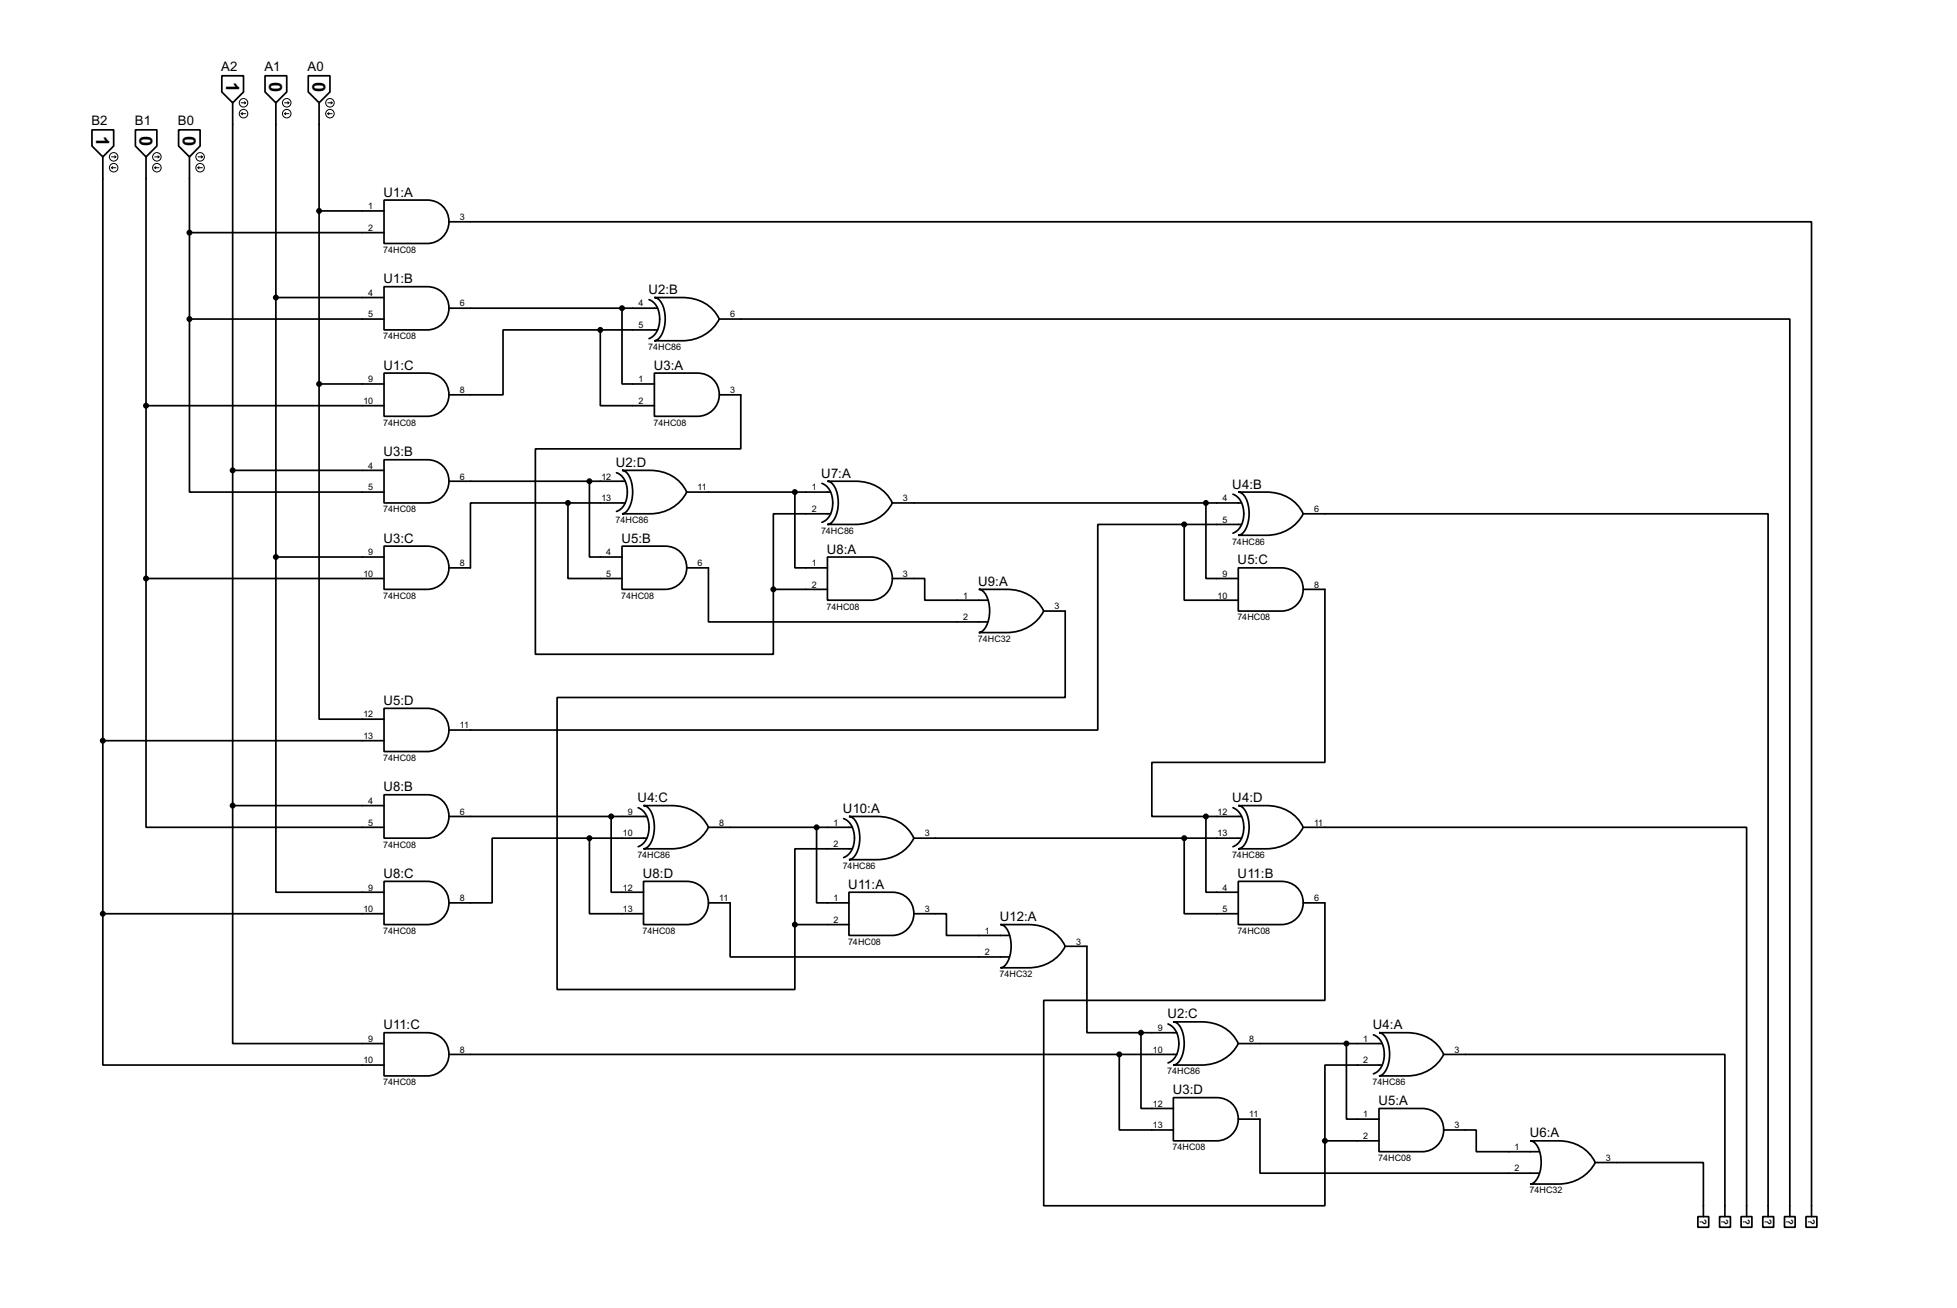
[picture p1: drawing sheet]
<svg xmlns="http://www.w3.org/2000/svg" width="460mm" height="307mm" viewBox="0 0 460 307" stroke-linecap="round" stroke-linejoin="round" font-family="sans-serif">
<g fill="none" stroke="#000" stroke-width=".4">
<path d="M52.1 17.8h5.1v3.8l-2.5 2.6-2.6-2.6zM62.3 17.8h5.1v3.8l-2.6 2.6-2.5-2.6zM72.4 17.8h5.1v3.8l-2.5 2.6-2.6-2.6zM21.6 30.5h5.1v3.8l-2.5 2.6-2.6-2.6zM24.2 36.9v177.8M31.8 30.5h5.1v3.8l-2.6 2.6-2.5-2.6zM34.3 36.9v99M42 30.5h5v3.8l-2.5 2.6-2.5-2.6zM44.5 36.9v38.1M54.7 24.2v165.1M64.8 24.2v106.7M75 24.2v66"/>
<path d="M44.5 54.7h45.7M75 49.6h15.2M90.2 47h10.2a5.1 5.1 0 0 1 5.1 5.1 5.1 5.1 0 0 1-5.1 5.1h-10.2zM105.5 52.1h320v233.7M44.5 75v40.6h45.7M44.5 75h45.7M64.8 69.9h25.4M90.2 67.4h10.2a5.1 5.1 0 0 1 5.1 5 5.1 5.1 0 0 1-5.1 5.1h-10.2zM105.5 72.4h49M141 77.5h-22.8v15.3h-12.7M141 77.5v17.8h12.7M141 77.5h13.5"/>
<path d="M146.1 72.4v17.8h7.6M152.5 70.4a5.1 5.1 0 0 1 2.3 6.2 4 4 0 0 1-2.3 3M153.7 69.9h6.6a9.2 9.2 0 0 1 8.7 5.1 9.6 9.6 0 0 1-8.7 5.1h-6.6a3.5 3.5 0 0 0 2.3-3.2 7.2 7.2 0 0 0-1.4-6.6zM169 75h251.4v210.8M34.3 95.3h55.9M75 90.2v78.8h15.2M75 90.2h15.2M90.2 87.7h10.2a5.1 5.1 0 0 1 5.1 5 5.1 5.1 0 0 1-5.1 5.1h-10.2zM153.7 87.7h10.2a5.1 5.1 0 0 1 5.1 5 5.1 5.1 0 0 1-5.1 5.1h-10.2zM169 92.8h5v12.7h-48.2v48.2h55.9v-15.2M54.7 110.5h35.5M90.2 108h10.2a5.1 5.1 0 0 1 5.1 5.1 5.1 5.1 0 0 1-5.1 5.1h-10.2z"/>
<path d="M105.5 113.1h41.4M133.4 118.2h-22.9v15.2h-5M133.4 118.2v17.7h12.7M133.4 118.2h13.5M138.5 113.1v17.8h7.6M144.8 111.1a5.1 5.1 0 0 1 2.4 6.1 3.8 3.8 0 0 1-2.4 3M146.1 110.5h6.6a9.1 9.1 0 0 1 8.6 5.1 9.5 9.5 0 0 1-8.6 5.1h-6.6a3.5 3.5 0 0 0 2.3-3.1 7.5 7.5 0 0 0-1.4-6.7zM161.3 115.6h33.8M186.7 115.6v17.8h7.7M193.1 113.6a5.2 5.2 0 0 1 2.3 6.2 3.8 3.8 0 0 1-2.3 2.9M194.4 113.1h6.6a9.2 9.2 0 0 1 8.6 5.1 9.6 9.6 0 0 1-8.6 5h-6.6a3.5 3.5 0 0 0 2.3-3.1 7.3 7.3 0 0 0-1.4-6.7zM209.6 118.2h82"/>
<path d="M283.3 118.2v17.7h7.6M289.6 116.1a5.1 5.1 0 0 1 2.4 6.2 4 4 0 0 1-2.4 3M290.9 115.6h6.6a9.2 9.2 0 0 1 8.6 5.1 9.5 9.5 0 0 1-8.6 5.1h-6.6a3.4 3.4 0 0 0 2.3-3.2 7.4 7.4 0 0 0-1.4-6.6zM34.3 135.9v58.5h55.9M34.3 135.9h55.9M64.8 130.9v78.7h25.4M64.8 130.9h25.4M90.2 128.3h10.2a5.1 5.1 0 0 1 5.1 5.1 5.1 5.1 0 0 1-5.1 5.1h-10.2zM146.1 128.3h10.2a5.1 5.1 0 0 1 5 5.1 5.1 5.1 0 0 1-5 5.1h-10.2zM161.3 133.4h5.1v12.7h65.6M181.7 138.5h12.7M194.4 130.9h10.1a5.1 5.1 0 0 1 5.1 5 5.1 5.1 0 0 1-5.1 5.1h-10.1z"/>
<path d="M195.1 120.7h-13.4v17.8M209.6 135.9h7.6v5.1h14.8M229.9 138.5h6.6a9.2 9.2 0 0 1 8.7 5.1 9.6 9.6 0 0 1-8.7 5h-6.6a3.5 3.5 0 0 0 2.3-3.1 7.3 7.3 0 0 0-1.4-6.7zM278.2 123.2v17.8h12.7M278.2 123.2h-20.3v48.3h-152.4M278.2 123.2h13.4M290.9 133.4h10.1a5.1 5.1 0 0 1 5.1 5.1 5.1 5.1 0 0 1-5.1 5.1h-10.1zM306.1 138.5h5.1v40.6h-40.6v12.7h12.7M306.1 120.7h109.2v165.1M245.2 143.6h5v20.3h-119.3v68.6h55.8v-15.3M24.2 174h66M90.2 166.4h10.2a5.1 5.1 0 0 1 5.1 5.1 5.1 5.1 0 0 1-5.1 5.1h-10.2z"/>
<path d="M54.7 189.3v55.9h35.5M54.7 189.3h35.5M90.2 186.7h10.2a5.1 5.1 0 0 1 5.1 5.1 5.1 5.1 0 0 1-5.1 5.1h-10.2zM105.5 191.8h46.4M138.5 196.9h-22.9v15.2h-10.1M138.5 196.9v17.8h12.7M138.5 196.9h13.4M143.6 191.8v17.8h7.6M149.9 189.8a5.2 5.2 0 0 1 2.4 6.2 3.9 3.9 0 0 1-2.4 2.9M151.2 189.3h6.6a9.2 9.2 0 0 1 8.6 5.1 9.5 9.5 0 0 1-8.6 5h-6.6a3.4 3.4 0 0 0 2.3-3.1 7.4 7.4 0 0 0-1.4-6.7zM166.4 194.4h33.8M191.8 194.4v17.7h7.6"/>
<path d="M198.2 192.3a5.1 5.1 0 0 1 2.3 6.2 4 4 0 0 1-2.3 3M199.4 191.8h6.6a9.1 9.1 0 0 1 8.7 5.1 9.5 9.5 0 0 1-8.7 5.1h-6.6a3.4 3.4 0 0 0 2.3-3.2 7.4 7.4 0 0 0-1.4-6.6zM200.2 199.4h-13.5v17.8M214.7 196.9h76.9M278.2 196.9v17.8h12.7M283.3 191.8v17.8h7.6M283.3 191.8h8.3M289.6 189.8a5.2 5.2 0 0 1 2.4 6.2 3.9 3.9 0 0 1-2.4 2.9M290.9 189.3h6.6a9.2 9.2 0 0 1 8.6 5.1 9.5 9.5 0 0 1-8.6 5h-6.6a3.4 3.4 0 0 0 2.3-3.1 7.4 7.4 0 0 0-1.4-6.7zM306.1 194.4h104.2v91.4M24.2 214.7v35.5h66M24.2 214.7h66"/>
<path d="M90.2 207.1h10.2a5.1 5.1 0 0 1 5.1 5 5.1 5.1 0 0 1-5.1 5.1h-10.2zM151.2 207.1h10.1a5.1 5.1 0 0 1 5.1 5 5.1 5.1 0 0 1-5.1 5.1h-10.1zM166.4 212.1h5.1v12.7h65.5M186.7 217.2h12.7M199.4 209.6h10.2a5.1 5.1 0 0 1 5.1 5.1 5.1 5.1 0 0 1-5.1 5.1h-10.2zM214.7 214.7h7.6v5.1h14.7M235 217.2h6.6a9.1 9.1 0 0 1 8.6 5.1 9.4 9.4 0 0 1-8.6 5.1h-6.6a3.4 3.4 0 0 0 2.3-3.2 7.4 7.4 0 0 0-1.4-6.6zM290.9 207.1h10.1a5.1 5.1 0 0 1 5.1 5 5.1 5.1 0 0 1-5.1 5.1h-10.1zM306.1 212.1h5.1v22.9h-66v48.3h66v-15.3M250.2 222.3h5.1v20.3h12.7M90.2 242.6h10.2a5.1 5.1 0 0 1 5.1 5.1 5.1 5.1 0 0 1-5.1 5.1h-10.2zM105.5 247.7h170.9"/>
<path d="M262.9 247.7v17.8h12.7M268 242.6v17.8h7.6M268 242.6h8.4M274.4 240.6a5.2 5.2 0 0 1 2.3 6.2 3.9 3.9 0 0 1-2.3 2.9M275.6 240.1h6.6a9.1 9.1 0 0 1 8.7 5.1 9.5 9.5 0 0 1-8.7 5h-6.6a3.4 3.4 0 0 0 2.3-3.1 7.4 7.4 0 0 0-1.4-6.7zM275.6 257.9h10.2a5.1 5.1 0 0 1 5.1 5 5.1 5.1 0 0 1-5.1 5.1h-10.2zM290.9 245.2h33.8M316.3 245.2v17.7h7.6M322.6 243.1a5.1 5.1 0 0 1 2.4 6.2 3.9 3.9 0 0 1-2.4 3M323.9 242.6h6.6a9.1 9.1 0 0 1 8.6 5.1 9.4 9.4 0 0 1-8.6 5.1h-6.6a3.4 3.4 0 0 0 2.3-3.2 7.4 7.4 0 0 0-1.4-6.6zM324.7 250.2h-13.5v17.8M339.1 247.7h66.1v38.1"/>
<path d="M290.9 262.9h5.1v12.7h65.5M311.2 268h12.7M323.9 260.4h10.2a5.1 5.1 0 0 1 5 5.1 5.1 5.1 0 0 1-5 5.1h-10.2zM339.1 265.5h7.7v5.1h14.7M359.5 268h6.6a9.2 9.2 0 0 1 8.6 5.1 9.6 9.6 0 0 1-8.6 5.1h-6.6a3.5 3.5 0 0 0 2.3-3.2 7.3 7.3 0 0 0-1.4-6.6zM374.7 273.1h25.4v12.7M398.8 285.8h2.6v2.5h-2.6zM403.9 285.8h2.6v2.5h-2.6zM409 285.8h2.5v2.5h-2.5zM414.1 285.8h2.5v2.5h-2.5zM419.2 285.8h2.5v2.5h-2.5zM424.2 285.8h2.6v2.5h-2.6z"/>
</g>
<g fill="#000" stroke="#000" stroke-width=".4">
<circle cx="44.5" cy="54.7" r=".5"/>
<circle cx="74.9" cy="49.6" r=".5"/>
<circle cx="44.5" cy="75" r=".5"/>
<circle cx="64.8" cy="69.9" r=".5"/>
<circle cx="141" cy="77.5" r=".5"/>
<circle cx="146.1" cy="72.4" r=".5"/>
<circle cx="34.3" cy="95.3" r=".5"/>
<circle cx="74.9" cy="90.2" r=".5"/>
<circle cx="54.6" cy="110.5" r=".5"/>
<circle cx="133.4" cy="118.2" r=".5"/>
<circle cx="138.4" cy="113.1" r=".5"/>
<circle cx="186.7" cy="115.6" r=".5"/>
<circle cx="283.2" cy="118.2" r=".5"/>
<circle cx="34.3" cy="135.9" r=".5"/>
<circle cx="64.8" cy="130.9" r=".5"/>
<circle cx="181.6" cy="138.5" r=".5"/>
<circle cx="278.1" cy="123.2" r=".5"/>
<circle cx="24.1" cy="174" r=".5"/>
<circle cx="54.6" cy="189.3" r=".5"/>
<circle cx="138.4" cy="196.9" r=".5"/>
<circle cx="143.5" cy="191.8" r=".5"/>
<circle cx="191.8" cy="194.4" r=".5"/>
<circle cx="278.1" cy="196.9" r=".5"/>
<circle cx="283.2" cy="191.8" r=".5"/>
<circle cx="24.1" cy="214.7" r=".5"/>
<circle cx="186.7" cy="217.2" r=".5"/>
<circle cx="262.9" cy="247.7" r=".5"/>
<circle cx="268" cy="242.6" r=".5"/>
<circle cx="316.2" cy="245.2" r=".5"/>
<circle cx="311.2" cy="268" r=".5"/>
</g>
<g fill="none" stroke="#000" stroke-width=".23">
<path d="M26.2 36.9h1M26.2 39.4l.3 .3M26.2 39.4h1M26.5 39.2l-.3 .2M27 36.6l.2 .3M27.2 36.9l-.2 .2M36.4 36.9h1M36.4 39.4h1M36.4 39.4l.2 .3M36.6 39.2l-.2 .2M37.1 36.6l.3 .3M37.4 36.9l-.3 .2"/>
<path d="M46.5 36.9h1.1M46.5 39.4h1.1M46.5 39.4l.3 .3M46.8 39.2l-.3 .2M47.3 36.6l.3 .3M47.6 36.9l-.3 .2M56.7 24.2h1M56.7 26.7l.3 .3M56.7 26.7h1M57 26.5l-.3 .2M57.5 23.9l.2 .3M57.7 24.2l-.2 .2"/>
<path d="M66.9 24.2h1M66.9 26.7h1M66.9 26.7l.2 .3M67.1 26.5l-.2 .2M67.6 23.9l.3 .3M67.9 24.2l-.3 .2M77 24.2h1M77 26.7h1M77 26.7l.3 .3M77.3 26.5l-.3 .2M77.8 23.9l.2 .3M78 24.2l-.2 .2"/>
<circle cx="26.7" cy="39.4" r="1"/>
<circle cx="26.7" cy="36.9" r="1"/>
<circle cx="36.8" cy="36.9" r="1"/>
<circle cx="36.8" cy="39.4" r="1"/>
<circle cx="47" cy="36.9" r="1"/>
<circle cx="47" cy="39.4" r="1"/>
<circle cx="57.2" cy="26.7" r="1"/>
<circle cx="57.2" cy="24.2" r="1"/>
<circle cx="67.3" cy="26.7" r="1"/>
<circle cx="67.3" cy="24.2" r="1"/>
<circle cx="77.5" cy="26.7" r="1"/>
<circle cx="77.5" cy="24.2" r="1"/>
</g>
<g font-size="4.8">
<text x="53.1" y="19.2" transform="rotate(90 53.1 19.2)">1</text>
<text x="63.3" y="19.2" transform="rotate(90 63.3 19.2)">0</text>
<text x="73.4" y="19.2" transform="rotate(90 73.4 19.2)">0</text>
<text x="22.6" y="31.9" transform="rotate(90 22.6 31.9)">1</text>
<text x="32.8" y="31.9" transform="rotate(90 32.8 31.9)">0</text>
<text x="43" y="31.9" transform="rotate(90 43 31.9)">0</text>
</g>
<g font-size="3.5">
<text x="52" y="16.7">A2</text>
<text x="62.1" y="16.7">A1</text>
<text x="72.3" y="16.7">A0</text>
<text x="21.5" y="29.4">B2</text>
<text x="31.7" y="29.4">B1</text>
<text x="41.8" y="29.4">B0</text>
<text x="90.1" y="46.2">U1:A</text>
<text x="90.1" y="66.6">U1:B</text>
<text x="152.3" y="69.1">U2:B</text>
<text x="90.1" y="86.8">U1:C</text>
<text x="153.6" y="86.8">U3:A</text>
<text x="90.1" y="107.2">U3:B</text>
<text x="144.7" y="109.7">U2:D</text>
<text x="192.9" y="112.2">U7:A</text>
<text x="289.5" y="114.8">U4:B</text>
<text x="90.1" y="127.5">U3:C</text>
<text x="146" y="127.5">U5:B</text>
<text x="194.2" y="130.1">U8:A</text>
<text x="229.8" y="137.7">U9:A</text>
<text x="290.7" y="132.6">U5:C</text>
<text x="90.1" y="165.6">U5:D</text>
<text x="90.1" y="185.9">U8:B</text>
<text x="149.8" y="188.5">U4:C</text>
<text x="198" y="191">U10:A</text>
<text x="289.5" y="188.5">U4:D</text>
<text x="90.1" y="206.3">U8:C</text>
<text x="151" y="206.3">U8:D</text>
<text x="199.3" y="208.8">U11:A</text>
<text x="290.7" y="206.3">U11:B</text>
<text x="234.9" y="216.4">U12:A</text>
<text x="274.2" y="239.3">U2:C</text>
<text x="90.1" y="241.8">U11:C</text>
<text x="322.5" y="241.8">U4:A</text>
<text x="275.5" y="257.1">U3:D</text>
<text x="323.8" y="259.6">U5:A</text>
<text x="359.3" y="267.2">U6:A</text>
</g>
<g font-size="2.5">
<text x="399.3" y="286.4" transform="rotate(90 399.3 286.4)">?</text>
<text x="404.4" y="286.4" transform="rotate(90 404.4 286.4)">?</text>
<text x="409.5" y="286.4" transform="rotate(90 409.5 286.4)">?</text>
<text x="414.5" y="286.4" transform="rotate(90 414.5 286.4)">?</text>
<text x="419.6" y="286.4" transform="rotate(90 419.6 286.4)">?</text>
<text x="424.7" y="286.4" transform="rotate(90 424.7 286.4)">?</text>
</g>
<g font-size="2.4">
<text x="86.5" y="49.2">1</text>
<text x="108" y="51.7">3</text>
<text x="86.5" y="54.3">2</text>
<text x="90" y="59.4">74HC08</text>
<text x="86.5" y="69.5">4</text>
<text x="108" y="72">6</text>
<text x="150" y="72">4</text>
<text x="86.5" y="74.6">5</text>
<text x="150" y="77.1">5</text>
<text x="171.5" y="74.6">6</text>
<text x="90" y="79.7">74HC08</text>
<text x="152.3" y="82.2">74HC86</text>
<text x="86.5" y="89.8">9</text>
<text x="150" y="89.8">1</text>
<text x="85.4" y="94.9">10</text>
<text x="108" y="92.4">8</text>
<text x="150" y="94.9">2</text>
<text x="171.5" y="92.4">3</text>
<text x="90" y="100">74HC08</text>
<text x="153.5" y="100">74HC08</text>
<text x="86.5" y="110.1">4</text>
<text x="108" y="112.7">6</text>
<text x="141.3" y="112.7">12</text>
<text x="86.5" y="115.2">5</text>
<text x="141.3" y="117.8">13</text>
<text x="163.9" y="115.2">11</text>
<text x="190.7" y="115.2">1</text>
<text x="212.1" y="117.8">3</text>
<text x="287.2" y="117.8">4</text>
<text x="90" y="120.4">74HC08</text>
<text x="144.6" y="122.9">74HC86</text>
<text x="190.7" y="120.3">2</text>
<text x="192.9" y="125.4">74HC86</text>
<text x="287.2" y="122.8">5</text>
<text x="308.7" y="120.3">6</text>
<text x="86.5" y="130.5">9</text>
<text x="142.4" y="130.5">4</text>
<text x="289.4" y="128">74HC86</text>
<text x="85.4" y="135.5">10</text>
<text x="108" y="133">8</text>
<text x="142.4" y="135.5">5</text>
<text x="163.9" y="133">6</text>
<text x="190.7" y="133">1</text>
<text x="212.1" y="135.5">3</text>
<text x="287.2" y="135.5">9</text>
<text x="90" y="140.7">74HC08</text>
<text x="145.9" y="140.7">74HC08</text>
<text x="190.7" y="138.1">2</text>
<text x="194.2" y="143.2">74HC08</text>
<text x="226.2" y="140.6">1</text>
<text x="247.7" y="143.2">3</text>
<text x="286" y="140.6">10</text>
<text x="308.7" y="138.1">8</text>
<text x="226.2" y="145.7">2</text>
<text x="290.7" y="145.8">74HC08</text>
<text x="229.7" y="150.8">74HC32</text>
<text x="85.4" y="168.6">12</text>
<text x="85.4" y="173.6">13</text>
<text x="108" y="171.1">11</text>
<text x="90" y="178.8">74HC08</text>
<text x="86.5" y="188.9">4</text>
<text x="108" y="191.4">6</text>
<text x="147.5" y="191.4">9</text>
<text x="286" y="191.4">12</text>
<text x="86.5" y="194">5</text>
<text x="146.3" y="196.5">10</text>
<text x="169" y="194">8</text>
<text x="195.8" y="194">1</text>
<text x="217.2" y="196.5">3</text>
<text x="286" y="196.5">13</text>
<text x="308.7" y="194">11</text>
<text x="90" y="199.1">74HC08</text>
<text x="149.7" y="201.6">74HC86</text>
<text x="195.8" y="199">2</text>
<text x="289.4" y="201.6">74HC86</text>
<text x="86.5" y="209.2">9</text>
<text x="146.3" y="209.2">12</text>
<text x="198" y="204.2">74HC86</text>
<text x="287.2" y="209.2">4</text>
<text x="85.4" y="214.3">10</text>
<text x="108" y="211.7">8</text>
<text x="146.3" y="214.3">13</text>
<text x="169" y="211.7">11</text>
<text x="195.8" y="211.7">1</text>
<text x="217.2" y="214.3">3</text>
<text x="287.2" y="214.3">5</text>
<text x="308.7" y="211.7">6</text>
<text x="90" y="219.4">74HC08</text>
<text x="151" y="219.4">74HC08</text>
<text x="195.8" y="216.8">2</text>
<text x="199.2" y="222">74HC08</text>
<text x="231.3" y="219.4">1</text>
<text x="252.8" y="221.9">3</text>
<text x="290.7" y="219.4">74HC08</text>
<text x="231.3" y="224.4">2</text>
<text x="234.8" y="229.6">74HC32</text>
<text x="86.5" y="244.8">9</text>
<text x="272" y="242.2">9</text>
<text x="293.4" y="244.8">8</text>
<text x="320.2" y="244.8">1</text>
<text x="85.4" y="249.8">10</text>
<text x="108" y="247.3">8</text>
<text x="270.8" y="247.3">10</text>
<text x="320.2" y="249.8">2</text>
<text x="341.7" y="247.3">3</text>
<text x="90" y="255">74HC08</text>
<text x="274.2" y="252.4">74HC86</text>
<text x="322.4" y="255">74HC86</text>
<text x="270.8" y="260">12</text>
<text x="293.4" y="262.5">11</text>
<text x="320.2" y="262.5">1</text>
<text x="270.8" y="265.1">13</text>
<text x="320.2" y="267.6">2</text>
<text x="341.7" y="265.1">3</text>
<text x="275.4" y="270.2">74HC08</text>
<text x="323.7" y="272.8">74HC08</text>
<text x="355.8" y="270.2">1</text>
<text x="355.8" y="275.2">2</text>
<text x="377.2" y="272.7">3</text>
<text x="359.3" y="280.4">74HC32</text>
</g>
</svg>
